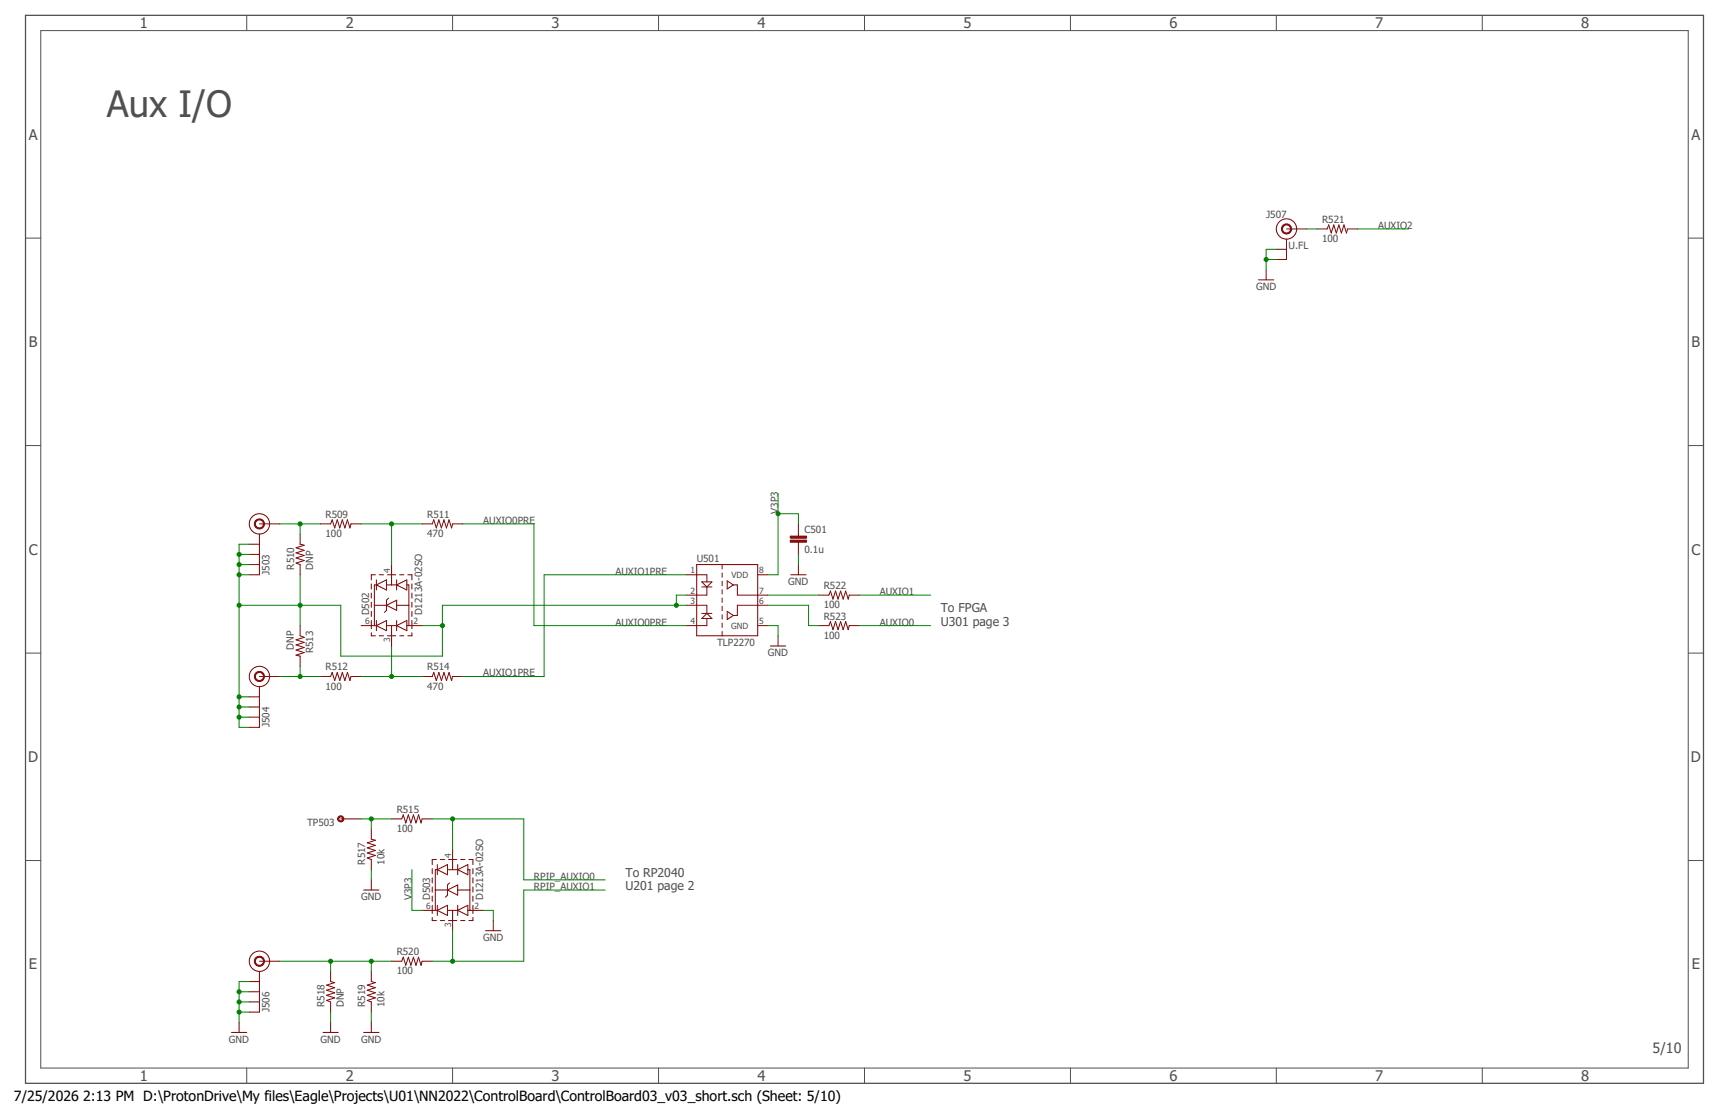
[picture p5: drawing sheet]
<svg xmlns="http://www.w3.org/2000/svg" width="432mm" height="279mm" viewBox="0 0 432 279" stroke-linecap="round" stroke-linejoin="round" font-family="sans-serif">
<path d="M6.4 3.8h419v266.7h-419z" fill="none" stroke="#505050" stroke-width=".32"/>
<g fill="none" stroke="#505050" stroke-width=".25">
<path d="M10.2 7.6h411.4v259.1h-411.4zM61.6 3.8v3.8M113 3.8v3.8M164.5 3.8v3.8M215.9 3.8v3.8M267.3 3.8v3.8M318.7 3.8v3.8M370.2 3.8v3.8M6.4 59.5h3.8M421.6 59.5h3.8M6.4 111.3h3.8M421.6 111.3h3.8"/>
<path d="M6.4 163.1h3.8M421.6 163.1h3.8M6.4 214.9h3.8M421.6 214.9h3.8M61.6 266.7v3.8M113 266.7v3.8M164.5 266.7v3.8M215.9 266.7v3.8M267.3 266.7v3.8M318.7 266.7v3.8M370.2 266.7v3.8"/>
</g>
<g fill="none" stroke="#800000" stroke-width=".25">
<path d="M321.3 59.7v5.1h-2.6M321.3 57.2h5.1M328.9 57.2h2.5l.4-1 .7 2 .6-2 .6 2 .7-2 .6 2 .6-2 .7 2 .2-1h2.6M314.3 69.9h3.8M316.2 67.3v2.6M318.7 62.3h2.6M62.3 135.9h2.5M62.3 138.4h2.5M64.8 130.8h5.1M64.8 133.3v10.2h-2.5M75 133.3v2.6l1 .2-2.1 .7 2.1 .6-2.1 .6 2.1 .7-2.1 .6 2.1 .7-2.1 .6 1.1 .4v2.5M80 130.8h2.6l.4-1 .6 2 .6-2 .7 2 .6-2 .6 2 .7-2 .6 2 .3-1h2.5"/>
<path d="M105.4 130.8h2.5l.4-1 .7 2 .6-2 .6 2 .7-2 .6 2 .6-2 .7 2 .2-1h2.6M199.4 130.8v3.1M199.4 135.4v3M62.3 141h2.5M75 156.2v2.5l1 .4-2.1 .7 2.1 .6-2.1 .6 2.1 .7-2.1 .6 2.1 .6-2.1 .7 1.1 .2v2.6M90.2 156.2h3.8M92.7 145.8v1.3M92.7 148.1v1.3M92.7 150.4v1.2M92.7 152.7v1.2M92.7 154.9v2.1M92.7 158v.7h1"/>
<path d="M93.5 151.1h3M93.7 143.5h-1v1.3M94 146l2.5-1.2v2.5zM94 156.2l2.5-1.3v2.6zM94 144.8v2.5M94 154.9v2.6M94 146h-.5v10.2M94.7 143.5h1.1M94.7 158.7h1.1M96.5 151.1l2.6-1.2v2.5zM96.5 156.2h2.6M96.5 146h2.6"/>
<path d="M96.8 143.5h2M96.8 158.7h2M97 149.4l-.5 .5v2.5l-.5 .5M97.8 141v5M97.8 156.2v5.1M99.1 144.8v2.5M99.1 154.9v2.6M99.1 146l2.5-1.2v2.5zM99.1 156.2l2.5-1.3v2.6zM99.1 151.1h3M99.8 143.5h1.1M99.8 158.7h1.1"/>
<path d="M101.6 156.2h3.8M101.6 146h.5v10.2M101.9 143.5h1v1.3M102.9 158v.7h-1M102.9 145.8v1.3M102.9 148.1v1.3M102.9 150.4v1.2M102.9 152.7v1.2M102.9 154.9v2.1M171.4 143.5h5.1v1.8M171.4 151.1h5.1v2.1M174 141h15.2v17.7h-15.2z"/>
<path d="M175.3 145.3h2.5l-1.3 1.3zM175.3 146.6h2.5M175.3 153.2h2.5M176.5 154.4v1.8h-5.1M176.5 146.6v2h-5.1M176.5 153.2l1.3 1.2h-2.5zM180.3 141v1M180.3 143.1v1M180.3 145.1v1.1M180.3 147.2v1.1M180.3 149.3v1.1M180.3 151.4v1.1"/>
<path d="M180.3 153.5v1.1M180.3 155.6v1.1M180.3 157.7v1M181.6 145l1.5 1-1.5 1.1zM181.6 152.7l1.5 1-1.5 1zM183.1 146h1v2.6h7.7M189.2 143.5h2.6M189.2 156.2h2.6M191.8 151.1h-7.7v2.6h-1M194.3 158.7v2.6M197.5 143.5h3.8M199.4 141v2.5"/>
<path d="M204.5 156.2h2.5l.4-1 .6 2 .7-2 .6 2 .6-2 .7 2 .6-2 .6 2 .3-1h2.5M204.5 148.6h2.5l.4-1 .6 2 .7-2 .6 2 .6-2 .7 2 .6-2 .6 2 .3-1h2.5M62.3 174h2.5M62.3 176.5h2.5M62.3 179.1h2.5M64.8 168.9h5.1M64.8 171.4v10.2h-2.5M80 168.9h2.6l.4-1 .6 2 .6-2 .7 2 .6-2 .6 2 .7-2 .6 2 .3-1h2.5M105.4 168.9h2.5l.4-1 .7 2 .6-2 .6 2 .7-2 .6 2 .6-2 .7 2 .2-1h2.6M192.4 161.3h3.8M85.1 204.5h5.1M92.7 207v2.5l1 .3-2 .6 2 .7-2 .6 2 .6-2 .7 2 .6-2 .6 1 .4v2.5"/>
<path d="M92.7 219.7v2.5M97.8 204.5h2.5l.4-1 .6 2 .7-2 .6 2 .7-2 .6 2 .6-2 .7 2 .2-1h2.5M107.9 216.9v1.3M107.9 219.2v1.3M109 214.6h-1.1v1.3M109.2 217.1l2.6-1.2v2.5zM109.2 215.9v2.5M109.2 217.1h-.5v10.2M110 214.6h1M111.8 217.1h2.5M112 214.6h2.1M113 212.1v5"/>
<path d="M114.3 215.9v2.5M114.3 217.1l2.5-1.2v2.5zM115.1 214.6h1M116.8 217.1h.5v10.2M117.1 214.6h1v1.3M118.1 216.9v1.3M118.1 219.2v1.3M90.8 222.2h3.8M105.4 227.3h3.8M107.9 229.1v.7h1.1M107.9 221.5v1.3M107.9 223.8v1.2"/>
<path d="M107.9 226v2.1M108.7 222.2h3.1M109.2 227.3l2.6-1.3v2.6zM109.2 226v2.6M110 229.8h1M111.8 222.2l2.5-1.2v2.5zM111.8 227.3h2.5M112 229.8h2.1M112.3 220.5l-.5 .5v2.5l-.5 .5M113 227.3v5.1M114.3 222.2h3M114.3 226v2.6"/>
<path d="M114.3 227.3l2.5-1.3v2.6zM115.1 229.8h1M116.8 227.3h3.8M118.1 229.1v.7h-1M118.1 221.5v1.3M118.1 223.8v1.2M118.1 226v2.1M121.3 232.4h3.8M123.2 229.8v2.6M57.8 257.8h3.8M59.7 255.2v2.6M62.3 245.1h2.5"/>
<path d="M62.3 247.6h2.5M62.3 250.2h2.5M64.8 242.5v10.2h-2.5M64.8 240h5.1M80.7 257.8h3.8M82.6 242.5v2.6l1 .2-2 .7 2 .6-2 .6 2 .7-2 .6 2 .7-2 .6 1 .4v2.5M82.6 255.2v2.6M90.8 257.8h3.8M92.7 242.5v2.6l1 .2-2 .7 2 .6-2 .6 2 .7-2 .6 2 .7-2 .6 1 .4v2.5M92.7 255.2v2.6M97.8 240h2.5l.4-1 .6 2 .7-2 .6 2 .7-2 .6 2 .6-2 .7 2 .2-1h2.5"/>
<circle cx="321.3" cy="57.2" r="2.54"/>
<circle cx="64.8" cy="130.8" r="2.54"/>
<circle cx="64.8" cy="168.9" r="2.54"/>
<circle cx="64.8" cy="240" r="2.54"/>
</g>
<g fill="#800000" stroke="#800000" stroke-width=".25">
<path d="M63.9 129.9a1.26 1.26 0 0 1 2 .3 1.26 1.26 0 0 1-.8 1.8 1.26 1.26 0 0 1-1.6-1.2h.3a1.01 1.01 0 0 1 1.4-.9 1.01 1.01 0 0 1 .3 1.7 1.01 1.01 0 0 1-1.7-.5v-.3h-.3z" fill-rule="evenodd"/>
<path d="M63.9 168a1.26 1.26 0 0 1 2 .3 1.26 1.26 0 0 1-.8 1.8 1.26 1.26 0 0 1-1.6-1.2h.3a1.01 1.01 0 0 1 1.4-1 1.01 1.01 0 0 1 .3 1.7 1.01 1.01 0 0 1-1.7-.4v-.3h-.3z" fill-rule="evenodd"/>
<path d="M320.4 56.3a1.26 1.26 0 0 1 2 .2 1.26 1.26 0 0 1-.8 1.9 1.26 1.26 0 0 1-1.6-1.2h.3a1.01 1.01 0 0 1 1.5-.9 1.01 1.01 0 0 1 .1 1.7 1.01 1.01 0 0 1-1.6-.6v-.2h-.3z" fill-rule="evenodd"/>
<path d="M63.9 239.1a1.26 1.26 0 0 1 2 .3 1.26 1.26 0 0 1-.8 1.8 1.26 1.26 0 0 1-1.6-1.2h.3a1.01 1.01 0 0 1 1.4-.9 1.01 1.01 0 0 1 .3 1.7 1.01 1.01 0 0 1-1.7-.5v-.3h-.3z" fill-rule="evenodd"/>
<path d="M84.5 204a.76 .76 0 0 1 1.2 0 .76 .76 0 0 1-.4 1.2 .76 .76 0 0 1-1-.7h.3a.51 .51 0 0 1 .7-.5 .51 .51 0 0 1 .1 .9 .51 .51 0 0 1-.8-.3v-.1h-.3z" fill-rule="evenodd"/>
</g>
<g fill="#800000" stroke="#800000" stroke-width=".25">
<path d="M197.4 134.9h4v.5h-4z"/>
<path d="M197.4 133.9h4v.5h-4z"/>
</g>
<g fill="none" stroke="#008000" stroke-width=".25">
<path d="M326.4 57.2h2.5M339.1 57.2h12.7M316.2 64.8h2.5M318.7 62.3h-2.5v5M59.7 138.4h2.6M62.3 135.9h-2.6v45.7h2.6M69.9 130.8h10.1M75 130.8v2.5M90.2 130.8h15.2M97.8 130.8v10.2M115.6 130.8h17.7v25.4h38.1M194.3 123.2v20.3h-2.5"/>
<path d="M194.3 128.3h5.1v2.5M199.4 138.4v2.6M59.7 143.5h2.6M59.7 141h2.6M59.7 151.1h25.4v12.7h25.4v-12.7h60.9M75 143.5v12.7M105.4 156.2h5.1M171.4 143.5h-35.5v25.4h-20.3M171.4 148.6h-2.5v2.5M191.8 156.2h2.5v2.5M191.8 151.1h10.1v5.1h2.6M191.8 148.6h12.7"/>
<path d="M214.6 156.2h17.8M214.6 148.6h17.8M59.7 174h2.6M59.7 176.5h2.6M59.7 179.1h2.6M69.9 168.9h10.1M75 166.4v2.5M90.2 168.9h15.2M97.8 161.3v7.6M90.2 204.5h7.6M92.7 204.5v2.5M92.7 217.1v2.6"/>
<path d="M102.9 217.1v10.2h2.5M107.9 204.5h22.9v15.2h20.3M113 204.5v7.6M113 232.4v7.6M120.6 227.3h2.6v2.5M151.1 222.2h-20.3v17.8h-22.9M59.7 247.6h2.6M59.7 250.2h2.6M59.7 252.7h2.6M62.3 245.1h-2.6v10.1M69.9 240h27.9M82.6 240v2.5"/>
<path d="M82.6 252.7v2.5M92.7 240v2.5M92.7 252.7v2.5"/>
</g>
<g fill="#008000" stroke="#008000" stroke-width=".25">
<circle cx="316.2" cy="64.8" r=".51"/>
<circle cx="59.7" cy="247.6" r=".51"/>
<circle cx="59.7" cy="250.2" r=".51"/>
<circle cx="59.7" cy="252.7" r=".51"/>
<circle cx="75" cy="130.8" r=".51"/>
<circle cx="75" cy="168.9" r=".51"/>
<circle cx="92.7" cy="204.5" r=".51"/>
<circle cx="113" cy="204.5" r=".51"/>
<circle cx="194.3" cy="128.3" r=".51"/>
<circle cx="82.6" cy="240" r=".51"/>
<circle cx="92.7" cy="240" r=".51"/>
<circle cx="113" cy="240" r=".51"/>
<circle cx="97.8" cy="130.8" r=".51"/>
<circle cx="97.8" cy="168.9" r=".51"/>
<circle cx="59.7" cy="138.4" r=".51"/>
<circle cx="59.7" cy="141" r=".51"/>
<circle cx="59.7" cy="143.5" r=".51"/>
<circle cx="59.7" cy="176.5" r=".51"/>
<circle cx="59.7" cy="179.1" r=".51"/>
<circle cx="59.7" cy="174" r=".51"/>
<circle cx="59.7" cy="151.1" r=".51"/>
<circle cx="110.5" cy="156.2" r=".51"/>
<circle cx="168.9" cy="151.1" r=".51"/>
<circle cx="75" cy="151.1" r=".51"/>
</g>
<text font-size="9.1" fill="#505050" x="26.7" y="29.2">Aux I/O</text>
<g font-size="3.7" fill="#505050">
<text x="34.9" y="7">1</text>
<text x="86.3" y="7">2</text>
<text x="137.8" y="7">3</text>
<text x="189.2" y="7">4</text>
<text x="240.6" y="7">5</text>
<text x="292" y="7">6</text>
<text x="343.5" y="7">7</text>
<text x="394.9" y="7">8</text>
<text x="7.2" y="34.8">A</text>
<text x="422.4" y="34.8">A</text>
<text x="7.2" y="86.6">B</text>
<text x="422.4" y="86.6">B</text>
<text x="7.2" y="138.5">C</text>
<text x="422.4" y="138.5">C</text>
<text x="7" y="190.3">D</text>
<text x="422.3" y="190.3">D</text>
<text x="7.2" y="242.1">E</text>
<text x="422.5" y="242.1">E</text>
<text x="34.9" y="269.9">1</text>
<text x="86.3" y="269.9">2</text>
<text x="137.8" y="269.9">3</text>
<text x="189.2" y="269.9">4</text>
<text x="240.6" y="269.9">5</text>
<text x="292" y="269.9">6</text>
<text x="343.5" y="269.9">7</text>
<text x="394.9" y="269.9">8</text>
</g>
<text font-size="3.6" fill="#505050" x="412.7" y="262.9">5/10</text>
<g font-size="3.5">
<text x="3.5" y="274.9">7/25/2026</text>
<text x="20.8" y="274.9">2:13 PM D:\ProtonDrive\My files\Eagle\Projects\U01\NN2022\ControlBoard\ControlBoard03_v03_short.sch (Sheet: 5/10)</text>
</g>
<g font-size="3.1" fill="#505050">
<text x="234.9" y="152.9">To FPGA</text>
<text x="234.9" y="156.2">U301 page 3</text>
<text x="156.2" y="219">To RP2040</text>
<text x="156.2" y="222.2">U201 page 2</text>
</g>
<g font-size="2.5" fill="#505050">
<text x="316.2" y="54.4">J507</text>
<text x="330.2" y="55.7">R521</text>
<text x="344.2" y="57.2">AUXIO2</text>
<text x="321.8" y="62.2">U.FL</text>
<text x="330.2" y="60.5">100</text>
<text x="313.7" y="72.4">GND</text>
<text x="81.3" y="129.3">R509</text>
<text x="106.7" y="129.3">R511</text>
<text x="120.7" y="130.8">AUXIO0PRE</text>
<text x="194.3" y="128.3" transform="rotate(-90 194.3 128.3)">V3P3</text>
<text x="81.3" y="134.1">100</text>
<text x="106.7" y="134.1">470</text>
<text x="200.9" y="133">C501</text>
<text x="67.3" y="143.5" transform="rotate(-90 67.3 143.5)">J503</text>
<text x="73.4" y="142.2" transform="rotate(-90 73.4 142.2)">R510</text>
<text x="78.2" y="142.2" transform="rotate(-90 78.2 142.2)">DNP</text>
<text x="153.7" y="143.5">AUXIO1PRE</text>
<text x="174" y="140.2">U501</text>
<text x="200.9" y="138.1">0.1u</text>
<text x="196.8" y="146.1">GND</text>
<text x="205.7" y="147.1">R522</text>
<text x="219.7" y="148.6">AUXIO1</text>
<text x="92.2" y="153.7" transform="rotate(-90 92.2 153.7)">D502</text>
<text x="105.4" y="153.7" transform="rotate(-90 105.4 153.7)">D1213A-02SO</text>
<text x="205.7" y="151.9">100</text>
<text x="205.7" y="154.7">R523</text>
<text x="153.7" y="156.2">AUXIO0PRE</text>
<text x="179.1" y="161.3">TLP2270</text>
<text x="205.7" y="159.5">100</text>
<text x="219.7" y="156.2">AUXIO0</text>
<text x="73.4" y="162.2" transform="rotate(-90 73.4 162.2)">DNP</text>
<text x="78.2" y="163.1" transform="rotate(-90 78.2 163.1)">R513</text>
<text x="81.3" y="167.4">R512</text>
<text x="106.7" y="167.4">R514</text>
<text x="191.8" y="163.8">GND</text>
<text x="81.3" y="172.2">100</text>
<text x="106.7" y="172.2">470</text>
<text x="120.7" y="168.9">AUXIO1PRE</text>
<text x="67.3" y="181.6" transform="rotate(-90 67.3 181.6)">J504</text>
<text x="99.1" y="203">R515</text>
<text x="76.7" y="206.2">TP503</text>
<text x="99.1" y="207.8">100</text>
<text x="91.2" y="215.9" transform="rotate(-90 91.2 215.9)">R517</text>
<text x="96" y="215.9" transform="rotate(-90 96 215.9)">10k</text>
<text x="133.4" y="219.7">RPIP_AUXIO0</text>
<text x="90.2" y="224.8">GND</text>
<text x="102.9" y="224.8" transform="rotate(-90 102.9 224.8)">V3P3</text>
<text x="107.5" y="224.8" transform="rotate(-90 107.5 224.8)">D503</text>
<text x="120.7" y="224.8" transform="rotate(-90 120.7 224.8)">D1213A-02SO</text>
<text x="133.4" y="222.2">RPIP_AUXIO1</text>
<text x="99.1" y="238.5">R520</text>
<text x="120.7" y="234.9">GND</text>
<text x="99.1" y="243.3">100</text>
<text x="81.1" y="251.4" transform="rotate(-90 81.1 251.4)">R518</text>
<text x="85.9" y="251.4" transform="rotate(-90 85.9 251.4)">DNP</text>
<text x="91.2" y="251.4" transform="rotate(-90 91.2 251.4)">R519</text>
<text x="96" y="251.4" transform="rotate(-90 96 251.4)">10k</text>
<text x="67.3" y="252.7" transform="rotate(-90 67.3 252.7)">J506</text>
<text x="57.2" y="260.3">GND</text>
<text x="80" y="260.3">GND</text>
<text x="90.2" y="260.3">GND</text>
</g>
<g font-size="2.1" fill="#505050">
<text x="97.4" y="143.2" transform="rotate(-90 97.4 143.2)">4</text>
<text x="172.5" y="143.2">1</text>
<text x="189.6" y="143.2">8</text>
<text x="172.5" y="148.2">2</text>
<text x="182.7" y="144.3">VDD</text>
<text x="189.6" y="148.2">7</text>
<text x="91.2" y="155.9">6</text>
<text x="103.2" y="155.9">2</text>
<text x="172.5" y="155.9">4</text>
<text x="172.5" y="150.8">3</text>
<text x="189.6" y="150.8">6</text>
<text x="189.6" y="155.9">5</text>
<text x="97.4" y="160.3" transform="rotate(-90 97.4 160.3)">3</text>
<text x="182.6" y="157">GND</text>
<text x="112.7" y="214.3" transform="rotate(-90 112.7 214.3)">4</text>
<text x="106.4" y="227">6</text>
<text x="118.5" y="227">2</text>
<text x="112.7" y="231.4" transform="rotate(-90 112.7 231.4)">3</text>
</g>
</svg>
